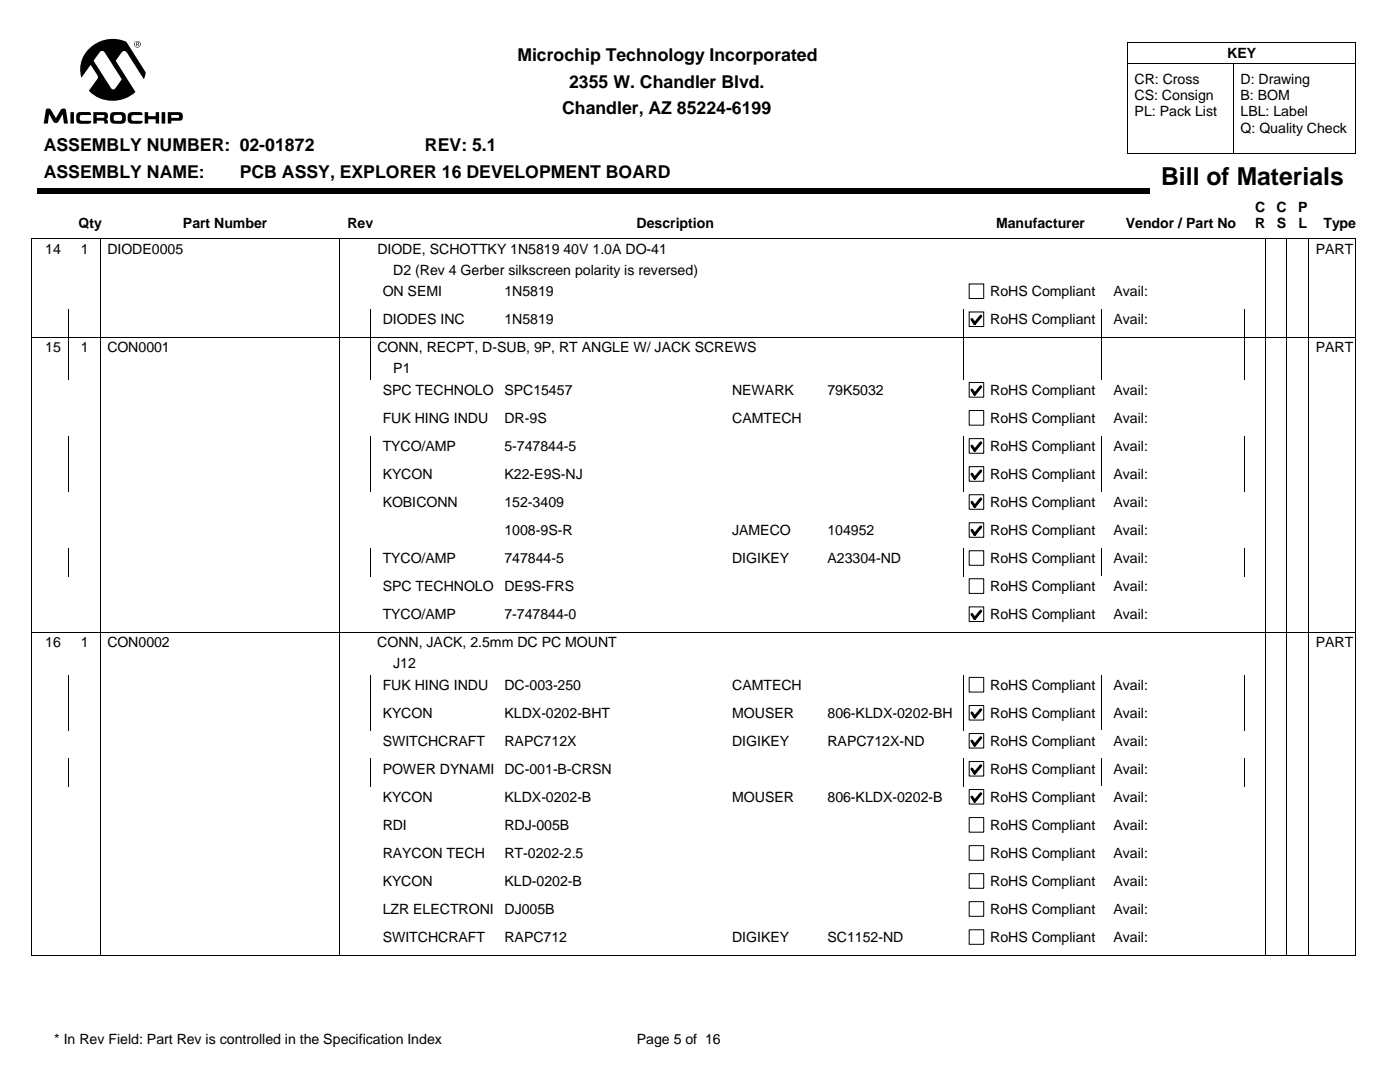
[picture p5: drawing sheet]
<svg xmlns="http://www.w3.org/2000/svg" width="279mm" height="216mm" viewBox="0 0 279 216" stroke-linecap="round" stroke-linejoin="round" font-family="sans-serif">
<g fill="#000">
<path d="M7.4 37.6h222v1.1h-222z"/>
<path d="M26.8 8.8a.66 .66 0 0 1 1.3 0 .66 .66 0 0 1-1.3 0zM33.5 22.4h2.1a.87 .87 0 0 1 .9 .7 .87 .87 0 0 1-.7 1h-1.6v.6h-.7zM32.3 22.4h.7v2.3h-.7zM18 9.5a6.7 6.7 0 0 1 7.2-1.1l3.9 6-.4 1.4-3.3-5.2a.63 .63 0 0 0-.6-.4 .63 .63 0 0 0-.6 .4l-1.1 1.5 3.9 6.3a6.7 6.7 0 0 1-9.3-.3l1.7-2.4 .2-.3-1.5-2.5-1.9 2.6a5.8 5.8 0 0 1 1.8-6zM28.9 22.4h.7v.8h1.5v-.8h.6v2.3h-.6v-.9h-1.5v.9h-.7zM25.7 22.6a3.7 3.7 0 0 1 2.5-.2l.1 .1 .1 .5h-1.8a.6 .6 0 0 0-.4 .5 .6 .6 0 0 0 .4 .6h1.8l-.1 .5-.9 .1a2.11 2.11 0 0 1-1.8-.4 2.22 2.22 0 0 1 .1-1.7zM22.3 22.5l.7-.1a2.94 2.94 0 0 1 1.9 .2l.2 .3a1.42 1.42 0 0 1-.6 1.7l-.8 .1a1.77 1.77 0 0 1-1.6-.4 1.9 1.9 0 0 1 .2-1.8zM18.6 22.4h2.4a.77 .77 0 0 1 .6 .6 .77 .77 0 0 1-.4 .8 .7 .7 0 0 1 .3 .9h-.7v-.5l-.2-.1h-1.3v.6h-.7zM15.4 22.6a4 4 0 0 1 2.4-.2l.3 .1 .1 .4h-1.8a.6 .6 0 0 0-.5 .6 .6 .6 0 0 0 .4 .6h1.9l-.2 .5-1.8 .1a.77 .77 0 0 1-1-.8v-1zM14.1 22.4h.7v2.3h-.7zM9.3 21.7h.5l.3 .1 1.1 1.8 .9-1.7a.61 .61 0 0 1 1.1 .1l.4 2.7h-.8l-.3-1.9-.8 1.5-.4 .2-.6-.1-.9-1.6-.3 1.9h-.8zM26.8 8.8a.6 .6 0 0 0 1.2 0 .6 .6 0 0 0-1.2 0zM34.2 22.9v.6h1.4a.31 .31 0 0 0 .2-.3 .31 .31 0 0 0-.3-.3zM19.9 10.4l-1.2 1.7 3.3 5.3a.58 .58 0 0 0 .5 .4 .58 .58 0 0 0 .6-.3l1.2-1.7-3.5-5.4-.4-.2zM22.9 23l-.2 .2 .1 .8 1.2 .1a.63 .63 0 0 0 .4-.6 .63 .63 0 0 0-.4-.6zM19.3 22.9v.6h1.3a.29 .29 0 0 0 .2-.3 .29 .29 0 0 0-.3-.3zM27.2 8.4l.5 .1v.2l-.2 .2 .3 .3h-.2l-.2-.3h-.1v.3h-.1zM27.3 8.5v.3l.3-.1v-.1z"/>
</g>
<path d="M225.1 12.7h45.5M225.1 8.5h45.5v22.2h-45.5M225.1 8.5v22.2M246.3 12.7v18M20.1 47.6v8.5M67.7 47.6v8.5M252.6 47.6v8.5M256.8 47.6v8.5M261.1 47.6v8.5M270.4 47.7l-264-.1v8.5M270.6 47.6v8.5" fill="none" stroke="#000" stroke-width=".2"/>
<path d="M193.4 56.7h2.9v2.9h-2.9z" fill="#fff"/>
<path d="M193.4 56.7h2.9v2.9h-2.9z" fill="none" stroke="#000" stroke-width=".2"/>
<path d="M197.4 56.1h22.4v4h-22.4z" fill="#fff"/>
<path d="M6.4 56.1v5.6M20.1 56.1v5.6M67.7 56.1v5.6M252.6 56.1v5.6M256.8 56.1v5.6M261.1 56.1v5.6M270.6 56.1v5.6" fill="none" stroke="#000" stroke-width=".2"/>
<path d="M193.4 62.3h2.9v2.9h-2.9z" fill="#fff"/>
<path d="M193.4 62.3h2.9v2.9h-2.9z" fill="none" stroke="#000" stroke-width=".2"/>
<path d="M195.7 63.1l-1.2 1.5-.5-.9" fill="none" stroke="#000" stroke-width=".56"/>
<path d="M197.4 61.7h22.4v4h-22.4z" fill="#fff"/>
<g fill="none" stroke="#000" stroke-width=".2">
<path d="M6.3 67.3h264.1M6.4 61.7v14.1M13.7 61.7v14.1M20.1 61.7v14.1M67.7 61.7v14.1M74 61.7v14.1M192.4 61.7v14.1M219.8 61.7v14.1M248.4 61.7v14.1M252.6 61.7v14.1M256.8 61.7v14.1M261.1 61.7v14.1"/>
<path d="M270.6 61.7v14.1"/>
</g>
<path d="M193.4 76.3h2.9v2.9h-2.9z" fill="#fff"/>
<path d="M193.4 76.3h2.9v2.9h-2.9z" fill="none" stroke="#000" stroke-width=".2"/>
<path d="M195.7 77.2l-1.2 1.5-.5-.9" fill="none" stroke="#000" stroke-width=".56"/>
<path d="M197.4 75.8h22.4v4h-22.4z" fill="#fff"/>
<path d="M6.4 75.8v5.6M20.1 75.8v5.6M67.7 75.8v5.6M252.6 75.8v5.6M256.8 75.8v5.6M261.1 75.8v5.6M270.6 75.8v5.6" fill="none" stroke="#000" stroke-width=".2"/>
<path d="M193.4 81.9h2.9v2.9h-2.9z" fill="#fff"/>
<path d="M193.4 81.9h2.9v2.9h-2.9z" fill="none" stroke="#000" stroke-width=".2"/>
<path d="M197.4 81.4h22.4v4h-22.4z" fill="#fff"/>
<path d="M6.4 81.4v5.6M20.1 81.4v5.6M67.7 81.4v5.6M252.6 81.4v5.6M256.8 81.4v5.6M261.1 81.4v5.6M270.6 81.4v5.6" fill="none" stroke="#000" stroke-width=".2"/>
<path d="M193.4 87.5h2.9v2.9h-2.9z" fill="#fff"/>
<path d="M193.4 87.5h2.9v2.9h-2.9z" fill="none" stroke="#000" stroke-width=".2"/>
<path d="M195.7 88.3l-1.2 1.6-.5-.9" fill="none" stroke="#000" stroke-width=".56"/>
<path d="M197.4 87h22.4v4h-22.4z" fill="#fff"/>
<path d="M6.4 87v5.6M13.7 87v5.6M20.1 87v5.6M67.7 87v5.6M74 87v5.6M192.4 87v5.6M219.8 87v5.6M248.4 87v5.6M252.6 87v5.6M256.8 87v5.6M261.1 87v5.6M270.6 87v5.6" fill="none" stroke="#000" stroke-width=".2"/>
<path d="M193.4 93.1h2.9v2.9h-2.9z" fill="#fff"/>
<path d="M193.4 93.1h2.9v2.9h-2.9z" fill="none" stroke="#000" stroke-width=".2"/>
<path d="M195.7 94l-1.2 1.4-.5-.8" fill="none" stroke="#000" stroke-width=".56"/>
<path d="M197.4 92.6h22.4v4h-22.4z" fill="#fff"/>
<path d="M6.4 92.6v5.6M13.7 92.6v5.6M20.1 92.6v5.6M67.7 92.6v5.6M74 92.6v5.6M192.4 92.6v5.6M219.8 92.6v5.6M248.4 92.6v5.6M252.6 92.6v5.6M256.8 92.6v5.6M261.1 92.6v5.6M270.6 92.6v5.6" fill="none" stroke="#000" stroke-width=".2"/>
<path d="M193.4 98.7h2.9v2.9h-2.9z" fill="#fff"/>
<path d="M193.4 98.7h2.9v2.9h-2.9z" fill="none" stroke="#000" stroke-width=".2"/>
<path d="M195.7 99.5l-1.2 1.5-.5-.8" fill="none" stroke="#000" stroke-width=".56"/>
<path d="M197.4 98.2h22.4v4h-22.4z" fill="#fff"/>
<path d="M6.4 98.2v5.6M20.1 98.2v5.6M67.7 98.2v5.6M252.6 98.2v5.6M256.8 98.2v5.6M261.1 98.2v5.6M270.6 98.2v5.6" fill="none" stroke="#000" stroke-width=".2"/>
<path d="M193.4 104.3h2.9v2.9h-2.9z" fill="#fff"/>
<path d="M193.4 104.3h2.9v2.9h-2.9z" fill="none" stroke="#000" stroke-width=".2"/>
<path d="M195.7 105.1l-1.2 1.5-.5-.8" fill="none" stroke="#000" stroke-width=".56"/>
<path d="M197.4 103.8h22.4v4h-22.4z" fill="#fff"/>
<path d="M6.4 103.8v5.6M20.1 103.8v5.6M67.7 103.8v5.6M252.6 103.8v5.6M256.8 103.8v5.6M261.1 103.8v5.6M270.6 103.8v5.6" fill="none" stroke="#000" stroke-width=".2"/>
<path d="M193.4 109.9h2.9v2.9h-2.9z" fill="#fff"/>
<path d="M193.4 109.9h2.9v2.9h-2.9z" fill="none" stroke="#000" stroke-width=".2"/>
<path d="M197.4 109.3h22.4v4h-22.4z" fill="#fff"/>
<path d="M6.4 109.3v5.7M13.7 109.3v5.7M20.1 109.3v5.7M67.7 109.3v5.7M74 109.3v5.7M192.4 109.3v5.7M219.8 109.3v5.7M248.4 109.3v5.7M252.6 109.3v5.7M256.8 109.3v5.7M261.1 109.3v5.7M270.6 109.3v5.7" fill="none" stroke="#000" stroke-width=".2"/>
<path d="M193.4 115.5h2.9v2.9h-2.9z" fill="#fff"/>
<path d="M193.4 115.5h2.9v2.9h-2.9z" fill="none" stroke="#000" stroke-width=".2"/>
<path d="M197.4 115h22.4v3.9h-22.4z" fill="#fff"/>
<path d="M6.4 115v5.5M20.1 115v5.5M67.7 115v5.5M252.6 115v5.5M256.8 115v5.5M261.1 115v5.5M270.6 115v5.5" fill="none" stroke="#000" stroke-width=".2"/>
<path d="M193.4 121.1h2.9v2.9h-2.9z" fill="#fff"/>
<path d="M193.4 121.1h2.9v2.9h-2.9z" fill="none" stroke="#000" stroke-width=".2"/>
<path d="M195.7 121.9l-1.2 1.5-.5-.8" fill="none" stroke="#000" stroke-width=".56"/>
<path d="M197.4 120.6h22.4v3.9h-22.4z" fill="#fff"/>
<path d="M6.3 126.2h264.1M6.4 120.6v14M20.1 120.6v14M67.7 120.6v14M252.6 120.6v14M256.8 120.6v14M261.1 120.6v14M270.6 120.6v14" fill="none" stroke="#000" stroke-width=".2"/>
<path d="M193.4 135.2h2.9v2.9h-2.9z" fill="#fff"/>
<path d="M193.4 135.2h2.9v2.9h-2.9z" fill="none" stroke="#000" stroke-width=".2"/>
<path d="M197.4 134.6h22.4v4h-22.4z" fill="#fff"/>
<path d="M6.4 134.6v5.6M13.7 134.6v5.6M20.1 134.6v5.6M67.7 134.6v5.6M74 134.6v5.6M192.4 134.6v5.6M219.8 134.6v5.6M248.4 134.6v5.6M252.6 134.6v5.6M256.8 134.6v5.6M261.1 134.6v5.6M270.6 134.6v5.6" fill="none" stroke="#000" stroke-width=".2"/>
<path d="M193.4 140.8h2.9v2.9h-2.9z" fill="#fff"/>
<path d="M193.4 140.8h2.9v2.9h-2.9z" fill="none" stroke="#000" stroke-width=".2"/>
<path d="M195.7 141.6l-1.2 1.5-.5-.9" fill="none" stroke="#000" stroke-width=".56"/>
<path d="M197.4 140.2h22.4v4h-22.4z" fill="#fff"/>
<path d="M6.4 140.2v5.6M13.7 140.2v5.6M20.1 140.2v5.6M67.7 140.2v5.6M74 140.2v5.6M192.4 140.2v5.6M219.8 140.2v5.6M248.4 140.2v5.6M252.6 140.2v5.6M256.8 140.2v5.6M261.1 140.2v5.6M270.6 140.2v5.6" fill="none" stroke="#000" stroke-width=".2"/>
<path d="M193.4 146.4h2.9v2.9h-2.9z" fill="#fff"/>
<path d="M193.4 146.4h2.9v2.9h-2.9z" fill="none" stroke="#000" stroke-width=".2"/>
<path d="M195.7 147.2l-1.2 1.5-.5-.9" fill="none" stroke="#000" stroke-width=".56"/>
<path d="M197.4 145.8h22.4v4h-22.4z" fill="#fff"/>
<path d="M6.4 145.8v5.6M20.1 145.8v5.6M67.7 145.8v5.6M252.6 145.8v5.6M256.8 145.8v5.6M261.1 145.8v5.6M270.6 145.8v5.6" fill="none" stroke="#000" stroke-width=".2"/>
<path d="M193.4 152h2.9v2.9h-2.9z" fill="#fff"/>
<path d="M193.4 152h2.9v2.9h-2.9z" fill="none" stroke="#000" stroke-width=".2"/>
<path d="M195.7 152.8l-1.2 1.5-.5-.9" fill="none" stroke="#000" stroke-width=".56"/>
<path d="M197.4 151.4h22.4v4h-22.4z" fill="#fff"/>
<path d="M6.4 151.4v5.6M13.7 151.4v5.6M20.1 151.4v5.6M67.7 151.4v5.6M74 151.4v5.6M192.4 151.4v5.6M219.8 151.4v5.6M248.4 151.4v5.6M252.6 151.4v5.6M256.8 151.4v5.6M261.1 151.4v5.6M270.6 151.4v5.6" fill="none" stroke="#000" stroke-width=".2"/>
<path d="M193.4 157.6h2.9v2.8h-2.9z" fill="#fff"/>
<path d="M193.4 157.5h2.9v2.9h-2.9z" fill="none" stroke="#000" stroke-width=".2"/>
<path d="M195.7 158.4l-1.2 1.5-.5-.9" fill="none" stroke="#000" stroke-width=".56"/>
<path d="M197.4 157h22.4v4h-22.4z" fill="#fff"/>
<path d="M6.4 157v5.6M20.1 157v5.6M67.7 157v5.6M252.6 157v5.6M256.8 157v5.6M261.1 157v5.6M270.6 157v5.6" fill="none" stroke="#000" stroke-width=".2"/>
<path d="M193.4 163.2h2.9v2.9h-2.9z" fill="#fff"/>
<path d="M193.4 163.1h2.9v3h-2.9z" fill="none" stroke="#000" stroke-width=".2"/>
<path d="M197.4 162.6h22.4v4h-22.4z" fill="#fff"/>
<path d="M6.4 162.6v5.6M20.1 162.6v5.6M67.7 162.6v5.6M252.6 162.6v5.6M256.8 162.6v5.6M261.1 162.6v5.6M270.6 162.6v5.6" fill="none" stroke="#000" stroke-width=".2"/>
<path d="M193.4 168.8h2.9v2.9h-2.9z" fill="#fff"/>
<path d="M193.4 168.7h2.9v3h-2.9z" fill="none" stroke="#000" stroke-width=".2"/>
<path d="M197.4 168.2h22.4v4h-22.4z" fill="#fff"/>
<path d="M6.4 168.2v5.6M20.1 168.2v5.6M67.7 168.2v5.6M252.6 168.2v5.6M256.8 168.2v5.6M261.1 168.2v5.6M270.6 168.2v5.6" fill="none" stroke="#000" stroke-width=".2"/>
<path d="M193.4 174.3h2.9v2.9h-2.9z" fill="#fff"/>
<path d="M193.4 174.3h2.9v2.9h-2.9z" fill="none" stroke="#000" stroke-width=".2"/>
<path d="M197.4 173.8h22.4v4h-22.4z" fill="#fff"/>
<path d="M6.4 173.8v5.6M20.1 173.8v5.6M67.7 173.8v5.6M252.6 173.8v5.6M256.8 173.8v5.6M261.1 173.8v5.6M270.6 173.8v5.6" fill="none" stroke="#000" stroke-width=".2"/>
<path d="M193.4 179.9h2.9v2.9h-2.9z" fill="#fff"/>
<path d="M193.4 179.9h2.9v2.9h-2.9z" fill="none" stroke="#000" stroke-width=".2"/>
<path d="M197.4 179.4h22.4v4h-22.4z" fill="#fff"/>
<path d="M6.4 179.4v5.6M20.1 179.4v5.6M67.7 179.4v5.6M252.6 179.4v5.6M256.8 179.4v5.6M261.1 179.4v5.6M270.6 179.4v5.6" fill="none" stroke="#000" stroke-width=".2"/>
<path d="M193.4 185.5h2.9v2.9h-2.9z" fill="#fff"/>
<path d="M193.4 185.5h2.9v2.9h-2.9z" fill="none" stroke="#000" stroke-width=".2"/>
<path d="M197.4 185h22.4v4h-22.4z" fill="#fff"/>
<path d="M6.3 190.6h264.1M6.4 185v5.6M20.1 185v5.6M67.7 185v5.6M252.6 185v5.6M256.8 185v5.6M261.1 185v5.6M270.6 185v5.6" fill="none" stroke="#000" stroke-width=".2"/>
<text font-size="4.9" x="231.7" y="36.9">Bill of Materials</text>
<g font-size="3.5">
<text x="103.3" y="12.2">Microchip Technology Incorporated</text>
<text x="113.6" y="17.5">2355 W. Chandler Blvd.</text>
<text x="112.2" y="22.8">Chandler, AZ 85224-6199</text>
<text x="8.7" y="30.2">ASSEMBLY NUMBER: 02-01872</text>
<text x="8.7" y="35.5">ASSEMBLY NAME:</text>
<text x="47.8" y="35.5">PCB ASSY, EXPLORER 16 DEVELOPMENT BOARD</text>
<text x="84.8" y="30.2">REV: 5.1</text>
</g>
<g font-size="2.8">
<text x="244.9" y="11.5">KEY</text>
<text x="226.4" y="16.7">CR: Cross</text>
<text x="247.6" y="16.7">D: Drawing</text>
<text x="226.4" y="20">CS: Consign</text>
<text x="226.4" y="23.2">PL: Pack List</text>
<text x="247.6" y="20">B: BOM</text>
<text x="247.6" y="23.2">LBL: Label</text>
<text x="247.6" y="26.5">Q: Quality Check</text>
<text x="15.7" y="45.4">Qty</text>
<text x="36.5" y="45.4">Part Number</text>
<text x="69.3" y="45.4">Rev</text>
<text x="127" y="45.4">Description</text>
<text x="198.8" y="45.4">Manufacturer</text>
<text x="224.7" y="45.4">Vendor / Part No</text>
<text x="250.5" y="42.2">C</text>
<text x="250.5" y="45.6">R</text>
<text x="254.7" y="42.2">C</text>
<text x="254.8" y="45.6">S</text>
<text x="259.1" y="42.2">P</text>
<text x="259.1" y="45.6">L</text>
<text x="264.1" y="45.4">Type</text>
<text x="9" y="50.6">14</text>
<text x="16.2" y="50.6">1</text>
<text x="21.4" y="50.6">DIODE0005</text>
<text x="75.3" y="50.6">DIODE, SCHOTTKY 1N5819 40V 1.0A DO-41</text>
<text x="262.6" y="50.6">PART</text>
<text x="76.4" y="59.1">ON SEMI</text>
<text x="78.5" y="54.8">D2 (Rev 4 Gerber silkscreen polarity is reversed)</text>
<text x="100.7" y="59.1">1N5819</text>
<text x="197.6" y="59.1">RoHS Compliant</text>
<text x="222.2" y="59.1">Avail:</text>
<text x="76.4" y="64.7">DIODES INC</text>
<text x="100.7" y="64.7">1N5819</text>
<text x="197.6" y="64.7">RoHS Compliant</text>
<text x="222.2" y="64.7">Avail:</text>
<text x="9" y="70.3">15</text>
<text x="16.2" y="70.3">1</text>
<text x="21.4" y="70.3">CON0001</text>
<text x="75.3" y="70.3">CONN, RECPT, D-SUB, 9P, RT ANGLE W/ JACK SCREWS</text>
<text x="262.6" y="70.3">PART</text>
<text x="78.5" y="74.5">P1</text>
<text x="76.4" y="78.8">SPC TECHNOLO</text>
<text x="100.7" y="78.8">SPC15457</text>
<text x="146.1" y="78.8">NEWARK</text>
<text x="165.1" y="78.8">79K5032</text>
<text x="197.6" y="78.8">RoHS Compliant</text>
<text x="222.2" y="78.8">Avail:</text>
<text x="76.4" y="84.3">FUK HING INDU</text>
<text x="76.4" y="90">TYCO/AMP</text>
<text x="100.7" y="90">5-747844-5</text>
<text x="100.7" y="84.3">DR-9S</text>
<text x="146.1" y="84.3">CAMTECH</text>
<text x="197.6" y="84.3">RoHS Compliant</text>
<text x="197.6" y="90">RoHS Compliant</text>
<text x="222.2" y="84.3">Avail:</text>
<text x="222.2" y="90">Avail:</text>
<text x="76.4" y="95.5">KYCON</text>
<text x="100.7" y="95.5">K22-E9S-NJ</text>
<text x="197.6" y="95.5">RoHS Compliant</text>
<text x="222.2" y="95.5">Avail:</text>
<text x="76.4" y="101.1">KOBICONN</text>
<text x="100.7" y="101.1">152-3409</text>
<text x="197.6" y="101.1">RoHS Compliant</text>
<text x="222.2" y="101.1">Avail:</text>
<text x="100.7" y="106.7">1008-9S-R</text>
<text x="146.1" y="106.7">JAMECO</text>
<text x="165.1" y="106.7">104952</text>
<text x="197.6" y="106.7">RoHS Compliant</text>
<text x="222.2" y="106.7">Avail:</text>
<text x="76.4" y="112.3">TYCO/AMP</text>
<text x="100.7" y="112.3">747844-5</text>
<text x="146.1" y="112.3">DIGIKEY</text>
<text x="165.1" y="112.3">A23304-ND</text>
<text x="197.6" y="112.3">RoHS Compliant</text>
<text x="222.2" y="112.3">Avail:</text>
<text x="76.4" y="117.9">SPC TECHNOLO</text>
<text x="100.7" y="117.9">DE9S-FRS</text>
<text x="197.6" y="117.9">RoHS Compliant</text>
<text x="222.2" y="117.9">Avail:</text>
<text x="76.4" y="123.5">TYCO/AMP</text>
<text x="100.7" y="123.5">7-747844-0</text>
<text x="197.6" y="123.5">RoHS Compliant</text>
<text x="222.2" y="123.5">Avail:</text>
<text x="9" y="129.1">16</text>
<text x="16.2" y="129.1">1</text>
<text x="21.4" y="129.1">CON0002</text>
<text x="75.3" y="129.1">CONN, JACK, 2.5mm DC PC MOUNT</text>
<text x="262.6" y="129.1">PART</text>
<text x="76.4" y="137.6">FUK HING INDU</text>
<text x="78.5" y="133.4">J12</text>
<text x="100.7" y="137.6">DC-003-250</text>
<text x="146.1" y="137.6">CAMTECH</text>
<text x="197.6" y="137.6">RoHS Compliant</text>
<text x="222.2" y="137.6">Avail:</text>
<text x="76.4" y="143.2">KYCON</text>
<text x="100.7" y="143.2">KLDX-0202-BHT</text>
<text x="146.1" y="143.2">MOUSER</text>
<text x="165.1" y="143.2">806-KLDX-0202-BH</text>
<text x="197.6" y="143.2">RoHS Compliant</text>
<text x="222.2" y="143.2">Avail:</text>
<text x="76.4" y="148.8">SWITCHCRAFT</text>
<text x="100.7" y="148.8">RAPC712X</text>
<text x="146.1" y="148.8">DIGIKEY</text>
<text x="165.1" y="148.8">RAPC712X-ND</text>
<text x="197.6" y="148.8">RoHS Compliant</text>
<text x="222.2" y="148.8">Avail:</text>
<text x="76.4" y="154.4">POWER DYNAMI</text>
<text x="100.7" y="154.4">DC-001-B-CRSN</text>
<text x="197.6" y="154.4">RoHS Compliant</text>
<text x="222.2" y="154.4">Avail:</text>
<text x="76.4" y="160">KYCON</text>
<text x="100.7" y="160">KLDX-0202-B</text>
<text x="146.1" y="160">MOUSER</text>
<text x="165.1" y="160">806-KLDX-0202-B</text>
<text x="197.6" y="160">RoHS Compliant</text>
<text x="222.2" y="160">Avail:</text>
<text x="76.4" y="165.5">RDI</text>
<text x="100.7" y="165.5">RDJ-005B</text>
<text x="197.6" y="165.5">RoHS Compliant</text>
<text x="222.2" y="165.5">Avail:</text>
<text x="76.4" y="171.2">RAYCON TECH</text>
<text x="100.7" y="171.2">RT-0202-2.5</text>
<text x="197.6" y="171.2">RoHS Compliant</text>
<text x="222.2" y="171.2">Avail:</text>
<text x="76.4" y="176.8">KYCON</text>
<text x="100.7" y="176.8">KLD-0202-B</text>
<text x="197.6" y="176.8">RoHS Compliant</text>
<text x="222.2" y="176.8">Avail:</text>
<text x="76.4" y="182.4">LZR ELECTRONI</text>
<text x="100.7" y="182.4">DJ005B</text>
<text x="197.6" y="182.4">RoHS Compliant</text>
<text x="222.2" y="182.4">Avail:</text>
<text x="76.4" y="187.9">SWITCHCRAFT</text>
<text x="100.7" y="187.9">RAPC712</text>
<text x="146.1" y="187.9">DIGIKEY</text>
<text x="165.1" y="187.9">SC1152-ND</text>
<text x="197.6" y="187.9">RoHS Compliant</text>
<text x="222.2" y="187.9">Avail:</text>
<text x="10.8" y="208.4">* In Rev Field: Part Rev is controlled in the Specification Index</text>
<text x="127.1" y="208.4">Page 5 of 16</text>
</g>
</svg>
